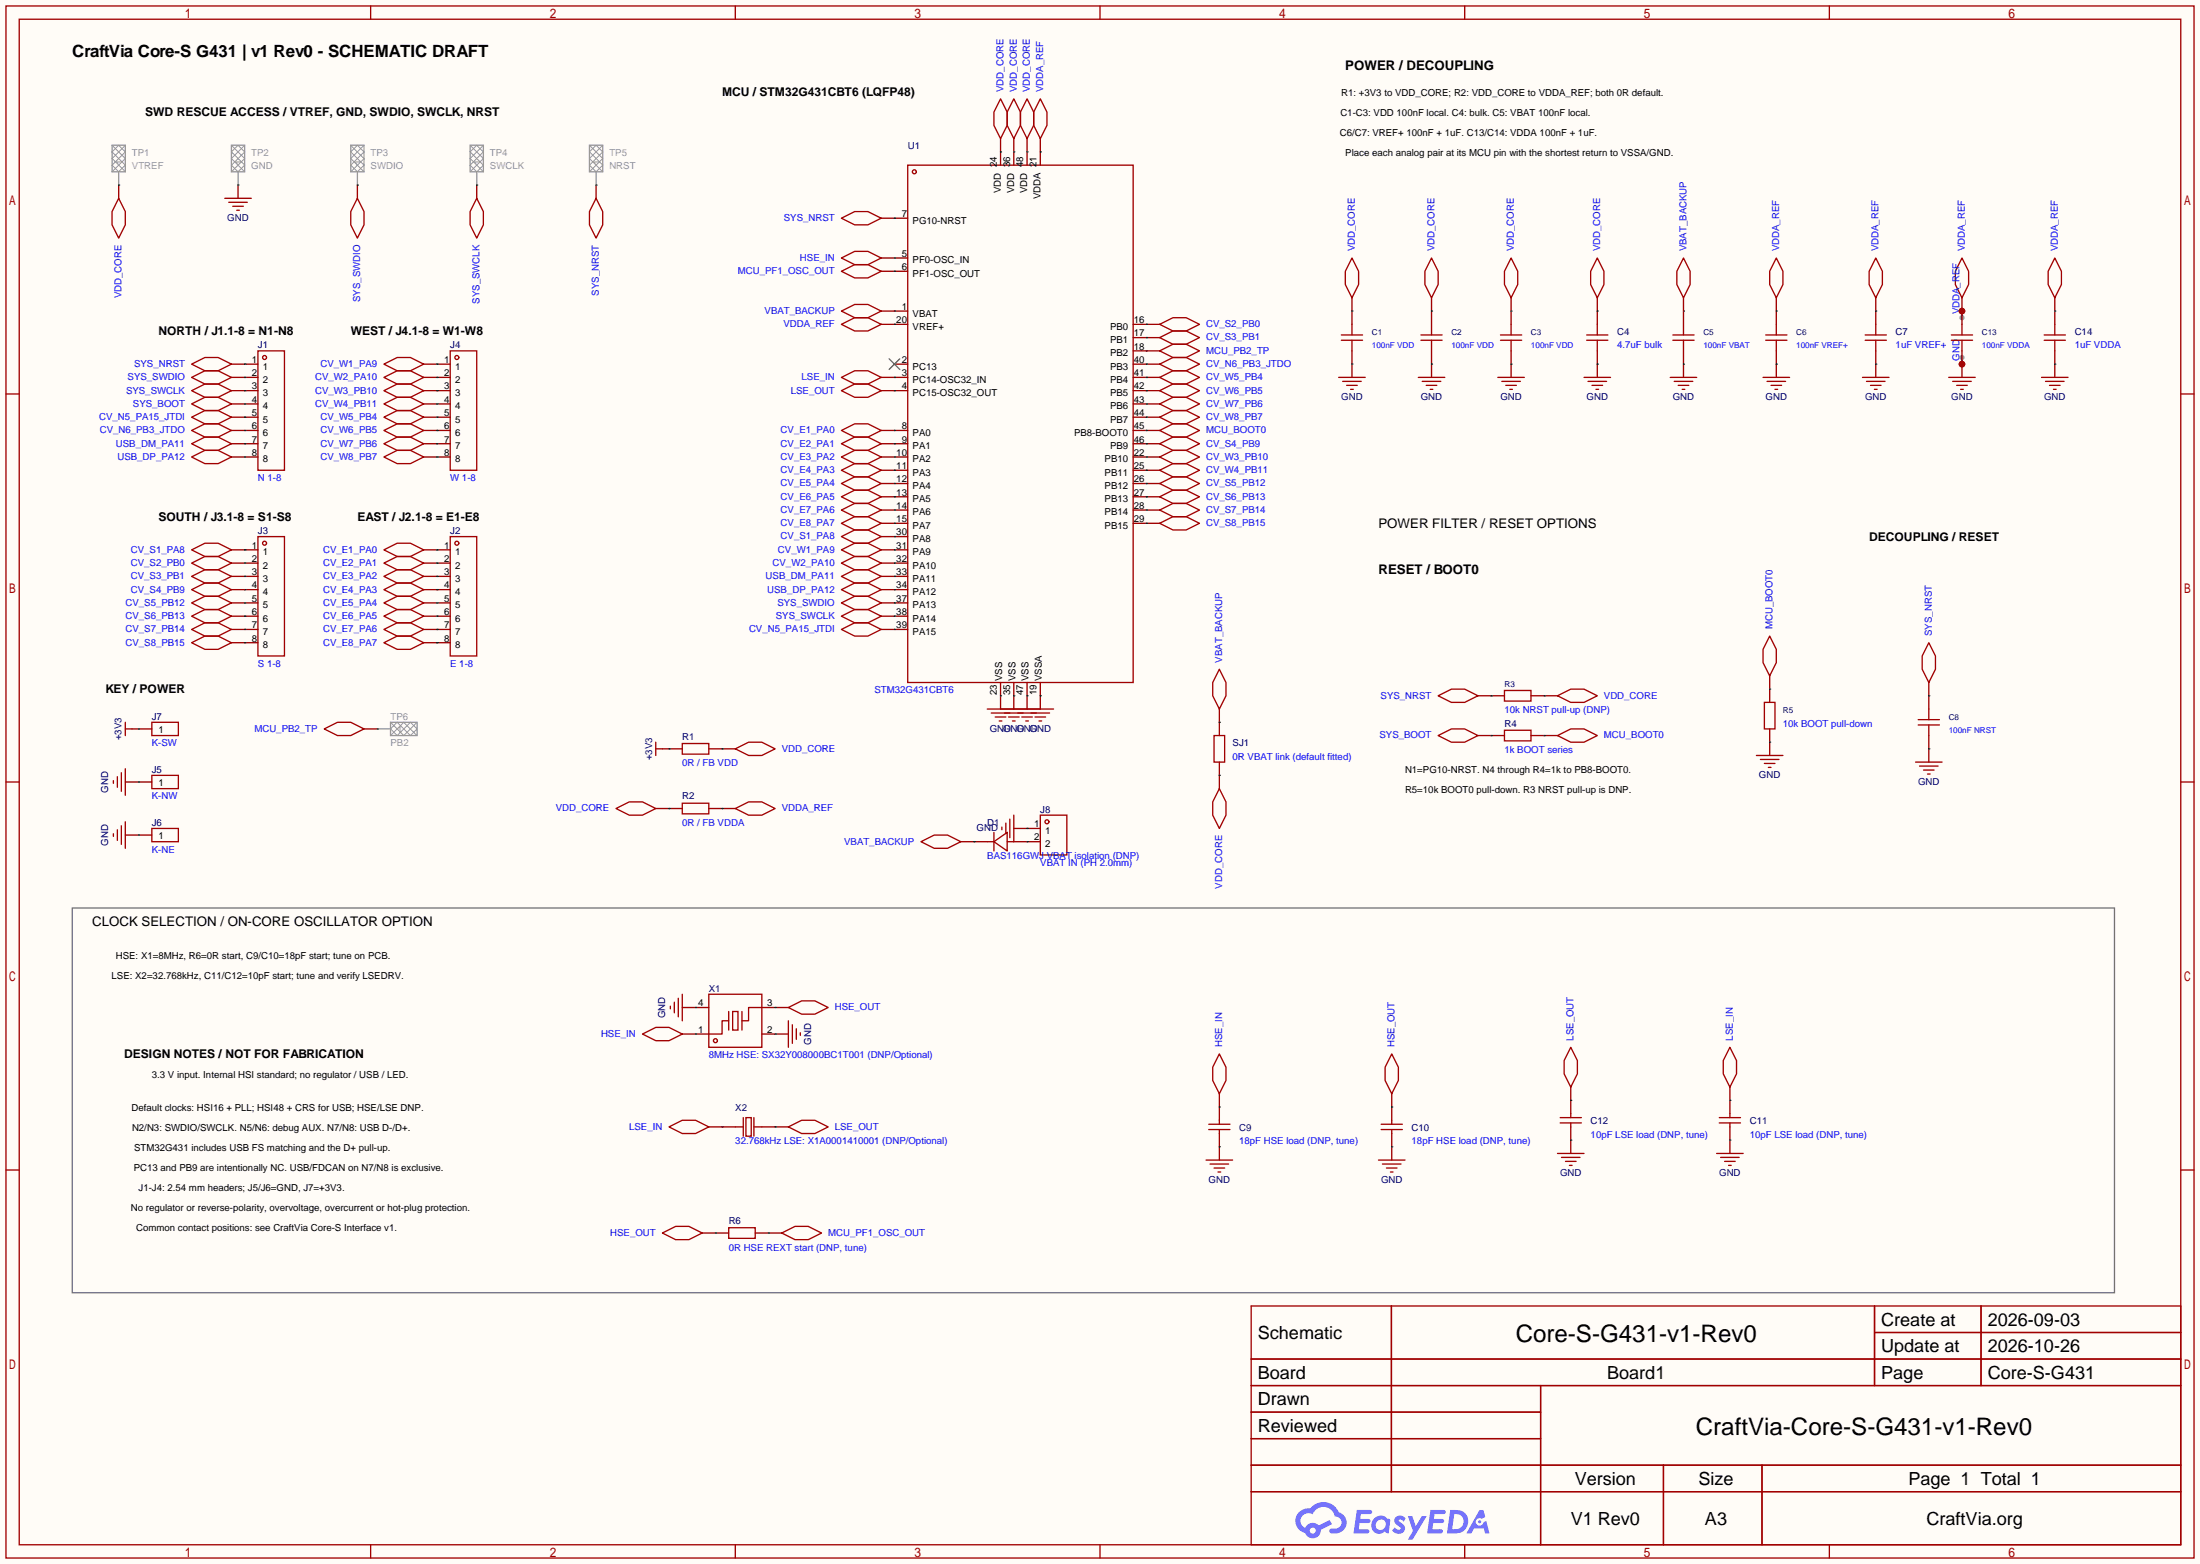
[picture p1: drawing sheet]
<svg xmlns="http://www.w3.org/2000/svg" width="421mm" height="299mm" viewBox="0 0 421 299" stroke-linecap="round" stroke-linejoin="round" font-family="sans-serif">
<path d="M0 0h421.4v299.5h-421.4z" fill="#fffcf7"/>
<g fill="none" stroke="#a10000" stroke-width=".25">
<path d="M1.1 1.1h419.1v297.2h-419.1zM3.7 3.7h414v292.1h-414zM71 1.1v2.6M140.8 1.1v2.6M210.7 1.1v2.6M280.5 1.1v2.6M350.4 1.1v2.6M1.1 75.4h2.6M417.7 75.4h2.5M1.1 149.7h2.6M417.7 149.7h2.5M1.1 224h2.6"/>
<path d="M417.7 224h2.5M239.6 250.1h178.1v45.7h-178.1zM266.5 250.1v35.5M359 250.1v15.2M359 255.1h58.7M379.4 250.1v15.2M239.6 260.2h178.1M239.6 265.3h178.1M239.6 270.4h55.5M239.6 275.5h55.5M295.1 265.3v30.5M71 295.8v2.5"/>
<path d="M140.8 295.8v2.5M210.7 295.8v2.5M239.6 280.5h178.1M239.6 285.6h178.1M280.5 295.8v2.5M318.6 280.5v15.3M337.5 280.5v15.3M350.4 295.8v2.5"/>
</g>
<g fill="#5487ff">
<path d="M267.4 290.5a1.3 1.3 0 0 1 1.8 .2l-.4 .7a.54 .54 0 0 0-.9-.3l.1 .2a1.58 1.58 0 0 1 1.1 1.6 1.43 1.43 0 0 1-2.5 .2l.6-.6a.64 .64 0 0 0 .5 .4 .64 .64 0 0 0 .6-.2l-.2-.3a1.35 1.35 0 0 1-.9-1.8z"/>
<path d="M269.7 290.3h.8l.7 1.9 1.2-1.9h.9l-2.7 4.5h-.9l.9-1.7z"/>
<path d="M259.9 289.1h1.6a1.31 1.31 0 0 1 1.3 .2 .4 .4 0 0 1-.4 .6h-1.7l-.2 .9h1.7a.4 .4 0 0 1 .3 .5 .4 .4 0 0 1-.4 .3h-1.7l-.2 1.2h.9a1.23 1.23 0 0 1 1.1 .2 .39 .39 0 0 1-.3 .6h-2.7z"/>
<path d="M274 289.1h1.6a1.32 1.32 0 0 1 1.3 .2 .39 .39 0 0 1-.4 .6h-1.7l-.2 .9h1.7a.4 .4 0 0 1 .3 .5 .4 .4 0 0 1-.4 .3h-1.7l-.2 1.2h.9a1.23 1.23 0 0 1 1.1 .2 .39 .39 0 0 1-.3 .6h-2.6z"/>
<path d="M283.4 289.1h.7l.4 1.4-.7 .3a.75 .75 0 0 0-1.1 .3 .75 .75 0 0 0 .5 1.1 .75 .75 0 0 0 1-.7l.5-.3 .6 2.4h-.9l-.2-1h-1.9l-.5 1h-.9z"/>
<path d="M277.8 289.1l-.7 4.5h1.5a2.27 2.27 0 0 0 2.6-2.3 2.27 2.27 0 0 0-2.7-2.2zM278.6 289.9a1.5 1.5 0 0 1 1.8 1.5 1.5 1.5 0 0 1-2 1.4h-.3z"/>
<path d="M263.2 290.7a1.6 1.6 0 0 0-.4 2.2 1.6 1.6 0 0 0 2.2 .5l.2-.2 .8 .4 .3-2.5-.2-.3h-.4a1.58 1.58 0 0 0-2.5-.1zM263.8 291.3a.99 .99 0 0 1 1.6 .3 .99 .99 0 0 1-.9 1.3 .94 .94 0 0 1-1-.5 .94 .94 0 0 1 .3-1.1z"/>
<path d="M248.8 289.5a2.37 2.37 0 0 0 1.2 4 1.54 1.54 0 0 0 1.7 1 1.54 1.54 0 0 0 1.3-1.6l2.1-1.1-.4-.8-2.1 1.1a1.57 1.57 0 0 0-2.6 .5 1.5 1.5 0 0 1-.7-2.1 1.5 1.5 0 0 1 2.1-.5 2.23 2.23 0 0 1 2.3-1.5 2.23 2.23 0 0 1 2 1.9 1.16 1.16 0 0 1 1.3 1 1.16 1.16 0 0 1-1.1 1.3h-.7a.47 .47 0 0 0-.6 .4 .47 .47 0 0 0 .4 .5 2.19 2.19 0 0 0 2.5-.8 2.19 2.19 0 0 0 0-2.5l-1.1-.8a3.2 3.2 0 0 0-5.4-.7l-1.2 .1zM250.9 293.1a.58 .58 0 0 1 1.1 0 .58 .58 0 0 1-1.1 0z"/>
<circle cx="283.4" cy="291.4" r=".28"/>
</g>
<g fill="none" stroke="#a10000" stroke-width=".25">
<path d="M191.6 18.9l1.3 2.6v2.5l-1.3 2.5-1.2-2.5v-2.5zM194.2 18.9l1.3 2.6v2.5l-1.3 2.5-1.3-2.5v-2.5zM196.7 18.9l1.3 2.6v2.5l-1.3 2.5-1.2-2.5v-2.5zM199.3 18.9l1.2 2.6v2.5l-1.2 2.5-1.3-2.5v-2.5zM22.7 38l1.3 2.5v2.6l-1.3 2.5-1.2-2.5v-2.6zM43.1 38h5M43.8 38.7h3.6M44.6 39.5h2M68.5 38l1.2 2.5v2.6l-1.2 2.5-1.3-2.5v-2.6zM91.3 38l1.3 2.5v2.6l-1.3 2.5-1.3-2.5v-2.6zM114.2 38l1.2 2.5v2.6l-1.2 2.5-1.3-2.5v-2.6zM173.9 31.6h43.1v99.1h-43.1z"/>
<path d="M45.3 40.3h.5M161.2 41.8l2.5-1.3h2.5l2.6 1.3-2.6 1.3h-2.5zM161.2 49.4l2.5-1.3h2.5l2.6 1.3-2.6 1.3h-2.5zM161.2 51.9l2.5-1.2h2.5l2.6 1.2-2.6 1.3h-2.5zM161.2 59.6l2.5-1.3h2.5l2.6 1.3-2.6 1.2h-2.5zM259 49.4l1.2 2.5v2.6l-1.2 2.5-1.3-2.5v-2.6zM274.2 49.4l1.3 2.5v2.6l-1.3 2.5-1.3-2.5v-2.6zM289.4 49.4l1.3 2.5v2.6l-1.3 2.5-1.2-2.5v-2.6zM305.9 49.4l1.3 2.5v2.6l-1.3 2.5-1.2-2.5v-2.6zM322.5 49.4l1.2 2.5v2.6l-1.2 2.5-1.3-2.5v-2.6zM340.2 49.4l1.3 2.5v2.6l-1.3 2.5-1.2-2.5v-2.6zM359.3 49.4l1.3 2.5v2.6l-1.3 2.5-1.3-2.5v-2.6z"/>
<path d="M375.8 49.4l1.3 2.5v2.6l-1.3 2.5-1.3-2.5v-2.6zM393.6 49.4l1.2 2.5v2.6l-1.2 2.5-1.3-2.5v-2.6zM36.7 69.7l2.5-1.2h2.6l2.5 1.2-2.5 1.3h-2.6zM36.7 72.3l2.5-1.3h2.6l2.5 1.3-2.5 1.2h-2.6zM36.7 74.8l2.5-1.3h2.6l2.5 1.3-2.5 1.3h-2.6zM36.7 77.3l2.5-1.2h2.6l2.5 1.2-2.5 1.3h-2.6zM36.7 79.9l2.5-1.3h2.6l2.5 1.3-2.5 1.3h-2.6zM49.4 67.2h5.1v22.8h-5.1zM73.5 69.7l2.6-1.2h2.5l2.6 1.2-2.6 1.3h-2.5zM73.5 72.3l2.6-1.3h2.5l2.6 1.3-2.6 1.2h-2.5zM73.5 74.8l2.6-1.3h2.5l2.6 1.3-2.6 1.3h-2.5zM73.5 77.3l2.6-1.2h2.5l2.6 1.2-2.6 1.3h-2.5z"/>
<path d="M73.5 79.9l2.6-1.3h2.5l2.6 1.3-2.6 1.3h-2.5zM86.2 67.2h5.1v22.8h-5.1zM161.2 72.3l2.5-1.3h2.5l2.6 1.3-2.6 1.2h-2.5zM161.2 62.1l2.5-1.3h2.5l2.6 1.3-2.6 1.3h-2.5zM161.2 74.8l2.5-1.3h2.5l2.6 1.3-2.6 1.3h-2.5zM222.1 64.6l2.6-1.2h2.5l2.5 1.2-2.5 1.3h-2.5zM222.1 62.1l2.6-1.3h2.5l2.5 1.3-2.5 1.3h-2.5zM222.1 69.7l2.6-1.2h2.5l2.5 1.2-2.5 1.3h-2.5zM222.1 79.9l2.6-1.3h2.5l2.5 1.3-2.5 1.3h-2.5zM222.1 77.3l2.6-1.2h2.5l2.5 1.2-2.5 1.3h-2.5zM222.1 74.8l2.6-1.3h2.5l2.5 1.3-2.5 1.3h-2.5zM222.1 72.3l2.6-1.3h2.5l2.5 1.3-2.5 1.2h-2.5z"/>
<path d="M222.1 67.2l2.6-1.3h2.5l2.5 1.3-2.5 1.3h-2.5zM256.4 72.3h5.1M256.9 65.2h4.1M256.9 64.1h4.1M257.2 73h3.5M257.9 73.8h2.1M258.7 74.5h.5M259 62.1v2M259 65.2v2M271.7 72.3h5M272.2 65.2h4M272.2 64.1h4"/>
<path d="M272.4 73h3.6M273.2 73.8h2M273.9 74.5h.5M274.2 62.1v2M274.2 65.2v2M286.9 72.3h5.1M287.4 65.2h4.1M287.4 64.1h4.1M287.7 73h3.5M288.4 73.8h2M289.2 74.5h.5M289.4 62.1v2"/>
<path d="M289.4 65.2v2M303.4 72.3h5.1M303.9 65.2h4.1M303.9 64.1h4.1M304.2 73h3.5M304.9 73.8h2.1M305.7 74.5h.5M305.9 62.1v2M305.9 65.2v2M319.9 72.3h5.1M320.4 65.2h4.1M320.4 64.1h4.1"/>
<path d="M320.7 73h3.5M321.4 73.8h2.1M322.2 74.5h.5M322.5 62.1v2M322.5 65.2v2M337.7 72.3h5.1M338.2 65.2h4.1M338.2 64.1h4.1M338.5 73h3.5M339.2 73.8h2M340 74.5h.5M340.2 62.1v2"/>
<path d="M340.2 65.2v2M356.7 72.3h5.1M357.3 65.2h4M357.3 64.1h4M357.5 73h3.6M358.3 73.8h2M359 74.5h.5M359.3 62.1v2M359.3 65.2v2M373.3 72.3h5M374 73h3.6M374.8 73.8h2"/>
<path d="M375.5 74.5h.5M391 72.3h5.1M391.5 65.2h4.1M391.5 64.1h4.1M391.8 73h3.6M392.6 73.8h2M393.3 74.5h.5M393.6 62.1v2M393.6 65.2v2M36.7 82.4l2.5-1.2h2.6l2.5 1.2-2.5 1.3h-2.6zM36.7 85l2.5-1.3h2.6l2.5 1.3-2.5 1.2h-2.6zM36.7 87.5l2.5-1.3h2.6l2.5 1.3-2.5 1.3h-2.6z"/>
<path d="M73.5 82.4l2.6-1.2h2.5l2.6 1.2-2.6 1.3h-2.5zM73.5 85l2.6-1.3h2.5l2.6 1.3-2.6 1.2h-2.5zM73.5 87.5l2.6-1.3h2.5l2.6 1.3-2.6 1.3h-2.5zM161.2 82.4l2.5-1.2h2.5l2.6 1.2-2.6 1.3h-2.5zM161.2 85l2.5-1.3h2.5l2.6 1.3-2.6 1.2h-2.5zM161.2 87.5l2.5-1.3h2.5l2.6 1.3-2.6 1.3h-2.5zM161.2 90l2.5-1.2h2.5l2.6 1.2-2.6 1.3h-2.5zM161.2 92.6l2.5-1.3h2.5l2.6 1.3-2.6 1.3h-2.5zM161.2 95.1l2.5-1.2h2.5l2.6 1.2-2.6 1.3h-2.5zM161.2 97.7l2.5-1.3h2.5l2.6 1.3-2.6 1.2h-2.5zM222.1 97.7l2.6-1.3h2.5l2.5 1.3-2.5 1.2h-2.5zM222.1 95.1l2.6-1.2h2.5l2.5 1.2-2.5 1.3h-2.5z"/>
<path d="M222.1 92.6l2.6-1.3h2.5l2.5 1.3-2.5 1.3h-2.5zM222.1 90l2.6-1.2h2.5l2.5 1.2-2.5 1.3h-2.5zM222.1 87.5l2.6-1.3h2.5l2.5 1.3-2.5 1.3h-2.5zM222.1 82.4l2.6-1.2h2.5l2.5 1.2-2.5 1.3h-2.5zM222.1 85l2.6-1.3h2.5l2.5 1.3-2.5 1.2h-2.5zM36.7 105.3l2.5-1.3h2.6l2.5 1.3-2.5 1.3h-2.6zM36.7 107.8l2.5-1.2h2.6l2.5 1.2-2.5 1.3h-2.6zM36.7 110.4l2.5-1.3h2.6l2.5 1.3-2.5 1.2h-2.6zM36.7 115.4l2.5-1.2h2.6l2.5 1.2-2.5 1.3h-2.6zM36.7 118l2.5-1.3h2.6l2.5 1.3-2.5 1.3h-2.6zM36.7 112.9l2.5-1.3h2.6l2.5 1.3-2.5 1.3h-2.6zM49.4 102.7h5.1v22.9h-5.1z"/>
<path d="M73.5 105.3l2.6-1.3h2.5l2.6 1.3-2.6 1.3h-2.5zM73.5 107.8l2.6-1.2h2.5l2.6 1.2-2.6 1.3h-2.5zM73.5 110.4l2.6-1.3h2.5l2.6 1.3-2.6 1.2h-2.5zM73.5 112.9l2.6-1.3h2.5l2.6 1.3-2.6 1.3h-2.5zM73.5 115.4l2.6-1.2h2.5l2.6 1.2-2.6 1.3h-2.5zM73.5 118l2.6-1.3h2.5l2.6 1.3-2.6 1.3h-2.5zM86.2 102.7h5.1v22.9h-5.1zM161.2 100.2l2.5-1.3h2.5l2.6 1.3-2.6 1.3h-2.5zM161.2 102.7l2.5-1.2h2.5l2.6 1.2-2.6 1.3h-2.5zM161.2 105.3l2.5-1.3h2.5l2.6 1.3-2.6 1.3h-2.5zM161.2 107.8l2.5-1.2h2.5l2.6 1.2-2.6 1.3h-2.5zM161.2 110.4l2.5-1.3h2.5l2.6 1.3-2.6 1.2h-2.5z"/>
<path d="M161.2 112.9l2.5-1.3h2.5l2.6 1.3-2.6 1.3h-2.5zM161.2 115.4l2.5-1.2h2.5l2.6 1.2-2.6 1.3h-2.5zM161.2 118l2.5-1.3h2.5l2.6 1.3-2.6 1.3h-2.5zM222.1 100.2l2.6-1.3h2.5l2.5 1.3-2.5 1.3h-2.5zM24 138.3v2.5M24 139.6h1.3M29.1 138.3h5.1v2.5h-5.1zM36.7 120.5l2.5-1.2h2.6l2.5 1.2-2.5 1.3h-2.6zM36.7 123.1l2.5-1.3h2.6l2.5 1.3-2.5 1.2h-2.6zM62.1 139.6l2.5-1.3h2.6l2.5 1.3-2.5 1.2h-2.6zM73.5 120.5l2.6-1.2h2.5l2.6 1.2-2.6 1.3h-2.5zM73.5 123.1l2.6-1.3h2.5l2.6 1.3-2.6 1.2h-2.5z"/>
<path d="M161.2 120.5l2.5-1.2h2.5l2.6 1.2-2.6 1.3h-2.5zM189.1 135.8h12.7M189.9 136.5h11.1M190.6 137.3h2.1M191.4 138h.5M193.2 137.3h2M193.9 138h.5M195.7 137.3h2M196.5 138h.5M198.2 137.3h2.1M199 138h.5M233.6 128.1l1.2 2.6v2.5l-1.2 2.6-1.3-2.6v-2.5z"/>
<path d="M275.5 133.2l2.5-1.2h2.5l2.6 1.2-2.6 1.3h-2.5zM288.2 132.2h5v2h-5zM288.2 139.8h5v2.1h-5zM298.3 133.2l2.6-1.2h2.5l2.5 1.2-2.5 1.3h-2.5zM337.9 134.5h2.1v5.1h-2.1zM339 121.8l1.2 2.5v2.6l-1.2 2.5-1.3-2.5v-2.6zM367.4 138.8h4.1M367.4 137.8h4.1M369.4 123.1l1.3 2.5v2.5l-1.3 2.6-1.2-2.6v-2.5zM369.4 135.8v2M369.4 138.8v2M21.7 149.5v.5"/>
<path d="M21.7 159.6v.5M22.5 148.7v2M22.5 158.9v2M23.2 148v3.5M23.2 158.1v3.6M24 147.2v5.1M24 157.4v5M29.1 148.5h5.1v2.5h-5.1zM29.1 158.6h5.1v2.6h-5.1zM118 154.8l2.5-1.3h2.6l2.5 1.3-2.5 1.3h-2.6zM125.6 142.1v2.6M125.6 143.4h1.3"/>
<path d="M130.7 142.4h5.1v2h-5.1zM130.7 153.8h5.1v2h-5.1zM140.8 143.4l2.6-1.3h2.5l2.6 1.3-2.6 1.3h-2.5zM140.8 154.8l2.6-1.3h2.5l2.6 1.3-2.6 1.3h-2.5zM190.4 159.4v3.5M191.9 158.4v.5M192.7 157.6v2M193.4 156.8v3.6M194.2 156.1v5.1h-1.3M199.3 156.1h5v7.6h-5zM232.5 140.8h2.1v5.1h-2.1zM233.6 151l1.2 2.5v2.6l-1.2 2.5-1.3-2.5v-2.6z"/>
<path d="M275.5 140.8l2.5-1.2h2.5l2.6 1.2-2.6 1.3h-2.5zM298.3 140.8l2.6-1.2h2.5l2.5 1.2-2.5 1.3h-2.5zM336.4 144.7h5.1M337.2 145.4h3.5M337.9 146.2h2.1M338.7 146.9h.5M366.9 145.9h5.1M367.7 146.7h3.5M368.4 147.4h2.1M369.2 148.2h.5M189.1 161.2h1.3M190.4 161.2l2.5-1.8v3.5z"/>
<path d="M123.1 198l2.5-1.3h2.5l2.6 1.3-2.6 1.3h-2.5zM128.4 192.7v.5M129.2 191.9v2M129.9 191.1v3.6M130.7 190.4v5.1M135.8 190.4h10.1v10.1h-10.1zM139.6 195.5h-1.3v2.5h-2.5M139.6 193.7v3.5M140.3 193.7h1.1v3.5h-1.1zM142.1 193.7v3.5M145.9 192.9h-2.5v2.6h-1.3M151 192.9l2.5-1.3h2.6l2.5 1.3-2.5 1.3h-2.6z"/>
<path d="M151 195.5v5M151.8 196.2v3.6M152.5 197v2M153.3 197.7v.5M128.1 215.8l2.6-1.3h2.5l2.6 1.3-2.6 1.2h-2.5zM140.8 215.8h1.6M142.4 214v3.6M142.9 214h1v3.6h-1zM144.4 215.8h1.5M144.4 214v3.6M151 215.8l2.5-1.3h2.6l2.5 1.3-2.5 1.2h-2.6zM231.5 215.3h4.1"/>
<path d="M231.5 216.3h4.1M233.6 201.8l1.2 2.5v2.6l-1.2 2.5-1.3-2.5v-2.6zM233.6 214.5v.8M233.6 216.3v.7M264.5 215.3h4.1M264.5 216.3h4.1M266.6 201.8l1.2 2.5v2.6l-1.2 2.5-1.3-2.5v-2.6zM266.6 214.5v.8M266.6 216.3v.7M298.8 214h4.1M298.8 215h4.1M300.9 200.5l1.2 2.6v2.5l-1.2 2.6-1.3-2.6v-2.5z"/>
<path d="M300.9 213.2v.8M300.9 215v.8M329.3 214h4.1M329.3 215h4.1M331.3 200.5l1.3 2.6v2.5l-1.3 2.6-1.2-2.6v-2.5zM331.3 213.2v.8M331.3 215v.8M126.9 236.1l2.5-1.3h2.6l2.5 1.3-2.5 1.3h-2.6zM139.6 235.1h5.1v2h-5.1zM149.7 236.1l2.6-1.3h2.5l2.6 1.3-2.6 1.3h-2.5zM231 222.1h5.1M231.8 222.9h3.5"/>
<path d="M232.5 223.6h2.1M233.3 224.4h.5M264 222.1h5.1M264.8 222.9h3.6M265.6 223.6h2M266.3 224.4h.5M298.3 220.9h5.1M299.1 221.6h3.5M299.8 222.4h2.1M300.6 223.1h.5M328.8 220.9h5.1M329.6 221.6h3.5"/>
<path d="M330.3 222.4h2.1M331.1 223.1h.5"/>
<circle cx="175.1" cy="32.9" r=".38"/>
<circle cx="50.7" cy="68.5" r=".38"/>
<circle cx="87.5" cy="68.5" r=".38"/>
<circle cx="50.7" cy="104" r=".38"/>
<circle cx="87.5" cy="104" r=".38"/>
<circle cx="200.5" cy="157.4" r=".38"/>
<circle cx="137" cy="199.3" r=".38"/>
</g>
<g fill="none" stroke="#870000" stroke-width=".25">
<path d="M22.7 35.4v2.6M45.6 35.4v2.6M68.5 35.4v2.6M91.3 35.4v2.6M114.2 35.4v2.6M191.6 26.5v5.1M194.2 26.5v5.1M196.7 26.5v5.1M199.3 26.5v5.1M168.8 41.8h5.1M168.8 49.4h5.1M168.8 51.9h5.1"/>
<path d="M168.8 59.6h5.1M259 57v5.1M274.2 57v5.1M289.4 57v5.1M305.9 57v5.1M322.5 57v5.1M340.2 57v5.1M359.3 57v5.1M375.8 57v2.6M393.6 57v5.1M44.3 69.7h5.1M44.3 72.3h5.1"/>
<path d="M44.3 74.8h5.1M44.3 77.3h5.1M44.3 79.9h5.1M81.2 69.7h5M81.2 72.3h5M81.2 74.8h5M81.2 77.3h5M81.2 79.9h5M168.8 72.3h5.1M168.8 74.8h5.1M168.8 62.1h5.1M171.3 69.7h2.6"/>
<path d="M217 69.7h5.1M217 72.3h5.1M217 74.8h5.1M217 77.3h5.1M217 79.9h5.1M217 62.1h5.1M217 67.2h5.1M217 64.6h5.1M259 67.2v5.1M274.2 67.2v5.1M289.4 67.2v5.1M305.9 67.2v5.1"/>
<path d="M322.5 67.2v5.1M340.2 67.2v5.1M359.3 67.2v5.1M375.8 69.7v2.6M393.6 67.2v5.1M44.3 82.4h5.1M44.3 85h5.1M44.3 87.5h5.1M81.2 82.4h5M81.2 85h5M81.2 87.5h5M168.8 82.4h5.1"/>
<path d="M168.8 85h5.1M168.8 87.5h5.1M168.8 90h5.1M168.8 92.6h5.1M168.8 95.1h5.1M168.8 97.7h5.1M217 82.4h5.1M217 85h5.1M217 87.5h5.1M217 90h5.1M217 92.6h5.1M217 95.1h5.1"/>
<path d="M217 97.7h5.1M44.3 105.3h5.1M44.3 107.8h5.1M44.3 110.4h5.1M44.3 112.9h5.1M44.3 115.4h5.1M44.3 118h5.1M81.2 105.3h5M81.2 107.8h5M81.2 110.4h5M81.2 112.9h5M81.2 115.4h5"/>
<path d="M81.2 118h5M168.8 105.3h5.1M168.8 107.8h5.1M168.8 110.4h5.1M168.8 112.9h5.1M168.8 115.4h5.1M168.8 118h5.1M168.8 100.2h5.1M168.8 102.7h5.1M217 100.2h5.1M25.3 139.6h3.8M44.3 120.5h5.1"/>
<path d="M44.3 123.1h5.1M69.7 139.6h2.6M81.2 120.5h5M81.2 123.1h5M168.8 120.5h5.1M191.6 130.7v5.1M194.2 130.7v5.1M196.7 130.7v5.1M199.3 130.7v5.1M233.6 135.8v5M283.1 133.2h5.1M293.2 133.2h5.1"/>
<path d="M339 129.4v5.1M339 139.6v5.1M369.4 130.7v5.1M24 149.7h5.1M24 159.9h5.1M125.6 154.8h5.1M126.9 143.4h3.8M135.8 143.4h5M135.8 154.8h5M194.2 158.6h5.1M233.6 145.9v5.1M283.1 140.8h5.1"/>
<path d="M293.2 140.8h5.1M369.4 140.8v5.1M186.6 161.2h2.5M194.2 161.2h5.1M130.7 198h5.1M130.7 192.9h5.1M145.9 198h5.1M145.9 192.9h5.1M135.8 215.8h5M145.9 215.8h5.1M233.6 209.4v5.1M233.6 217v5.1"/>
<path d="M266.6 209.4v5.1M266.6 217v5.1M300.9 208.2v5M300.9 215.8v5.1M331.3 208.2v5M331.3 215.8v5.1M134.5 236.1h5.1M144.7 236.1h5"/>
</g>
<g fill="none" stroke="#999" stroke-width=".19">
<path d="M21.5 29.1l2.5 2.5-1.3 1.3-1.2-1.3 2.5-2.5-1.3-1.3zM21.5 27.8l2.5 2.6-2.5 2.5M24 27.8l-2.5 2.6 2.5 2.5M44.3 29.1l1.3-1.3 1.3 1.3-2.6 2.5 1.3 1.3 1.3-1.3zM44.3 27.8l2.6 2.6-2.6 2.5M46.9 27.8l-2.6 2.6 2.6 2.5M67.2 29.1l2.5 2.5-1.2 1.3-1.3-1.3 2.5-2.5-1.2-1.3zM67.2 27.8l2.5 2.6-2.5 2.5M69.7 27.8l-2.5 2.6 2.5 2.5M90 29.1l2.6 2.5-1.3 1.3-1.3-1.3 2.6-2.5-1.3-1.3zM90 27.8l2.6 2.6-2.6 2.5M92.6 27.8l-2.6 2.6 2.6 2.5"/>
<path d="M112.9 29.1l2.5 2.5-1.2 1.3-1.3-1.3 2.5-2.5-1.2-1.3zM112.9 27.8l2.5 2.6-2.5 2.5M115.4 27.8l-2.5 2.6 2.5 2.5M74.8 138.3l2.5 2.5 2.6-2.5M76.1 138.3l2.5 2.5 1.3-1.2-1.3-1.3-2.5 2.5-1.3-1.2zM74.8 140.8l2.5-2.5 2.6 2.5"/>
</g>
<path d="M21.5 27.8h2.5v5.1h-2.5zM22.7 32.9v2.5M44.3 27.8h2.6v5.1h-2.6zM45.6 32.9v2.5M67.2 27.8h2.5v5.1h-2.5zM68.5 32.9v2.5M90 27.8h2.6v5.1h-2.6zM91.3 32.9v2.5M112.9 27.8h2.5v5.1h-2.5zM114.2 32.9v2.5M72.3 139.6h2.5M74.8 138.3h5.1v2.5h-5.1z" fill="none" stroke="#999" stroke-width=".25"/>
<path d="M13.8 173.9h391.2v73.6h-391.2z" fill="none" stroke="#787878" stroke-width=".25"/>
<path d="M170.3 68.7l2 2M172.3 68.7l-2 2" fill="none" stroke="#3c3" stroke-width=".25"/>
<g fill="none" stroke="#008700" stroke-width=".25">
<path d="M22.7 35.4h.1M45.6 35.4h.1M68.5 35.4h.1M91.3 35.4h.1M114.2 35.4h.1M191.6 29.1h.1M194.2 29.1h.1M196.7 29.1h.1M199.3 29.1h.1M171.3 41.8h.1M171.3 49.4h.1M171.3 51.9h.1"/>
<path d="M171.3 59.6h.1M259 59.6h.1M274.2 59.6h.1M289.4 59.6h.1M305.9 59.6h.1M322.5 59.6h.1M340.2 59.6h.1M359.3 59.6h.1M375.8 59.6v1.2M393.6 59.6h.1M46.9 69.7h.1M46.9 72.3h.1"/>
<path d="M46.9 74.8h.1M46.9 77.3h.1M46.9 79.9h.1M83.7 69.7h.1M83.7 72.3h.1M83.7 74.8h.1M83.7 77.3h.1M83.7 79.9h.1M171.3 62.1h.1M171.3 72.3h.1M171.3 74.8h.1M219.6 79.9h.1"/>
<path d="M219.6 77.3h.1M219.6 74.8h.1M219.6 72.3h.1M219.6 69.7h.1M219.6 67.2h.1M219.6 64.6h.1M219.6 62.1h.1M259 69.7h.1M274.2 69.7h.1M289.4 69.7h.1M305.9 69.7h.1M322.5 69.7h.1"/>
<path d="M340.2 69.7h.1M359.3 69.7h.1M393.6 69.7h.1M46.9 82.4h.1M46.9 85h.1M46.9 87.5h.1M83.7 82.4h.1M83.7 85h.1M83.7 87.5h.1M171.3 82.4h.1M171.3 85h.1M171.3 87.5h.1"/>
<path d="M171.3 90h.1M171.3 92.6h.1M171.3 95.1h.1M171.3 97.7h.1M219.6 82.4h.1M219.6 97.7h.1M219.6 95.1h.1M219.6 92.6h.1M219.6 90h.1M219.6 87.5h.1M219.6 85h.1M46.9 105.3h.1"/>
<path d="M46.9 107.8h.1M46.9 110.4h.1M46.9 112.9h.1M46.9 115.4h.1M46.9 118h.1M83.7 105.3h.1M83.7 107.8h.1M83.7 110.4h.1M83.7 112.9h.1M83.7 115.4h.1M83.7 118h.1M171.3 100.2h.1"/>
<path d="M171.3 102.7h.1M171.3 105.3h.1M171.3 107.8h.1M171.3 110.4h.1M171.3 112.9h.1M171.3 115.4h.1M171.3 118h.1M219.6 100.2h.1M26.5 139.6h.1M46.9 120.5h.1M46.9 123.1h.1M72.3 139.6h.1"/>
<path d="M83.7 120.5h.1M83.7 123.1h.1M171.3 120.5h.1M191.6 133.2h.1M194.2 133.2h.1M196.7 133.2h.1M199.3 133.2h.1M233.6 138.3h.1M285.6 133.2h.1M295.8 133.2h.1M339 132h.1M369.4 133.2h.1"/>
<path d="M26.5 149.7h.1M26.5 159.9h.1M128.1 143.4h.1M128.1 154.8h.1M138.3 143.4h.1M138.3 154.8h.1M196.7 158.6h.1M233.6 148.5h.1M285.6 140.8h.1M295.8 140.8h.1M339 142.1h.1M369.4 143.4h.1"/>
<path d="M196.7 161.2h.1M133.2 192.9h.1M133.2 198h.1M148.5 198h.1M148.5 192.9h.1M138.3 215.8h.1M148.5 215.8h.1M233.6 212h.1M233.6 219.6h.1M266.6 212h.1M266.6 219.6h.1M300.9 210.7h.1"/>
<path d="M300.9 218.3h.1M331.3 210.7h.1M331.3 218.3h.1M137 236.1h.1M147.2 236.1h.1"/>
</g>
<circle cx="375.8" cy="59.6" r=".63" fill="#c00"/>
<circle cx="375.8" cy="60.8" r=".51" fill="#999"/>
<path d="M375.8 68.5v1.2" fill="none" stroke="#008700" stroke-width=".25"/>
<circle cx="375.8" cy="69.7" r=".63" fill="#c00"/>
<circle cx="375.8" cy="68.5" r=".51" fill="#999"/>
<path d="M375.8 67.2v2.5M184 161.2h2.6" fill="none" stroke="#870000" stroke-width=".25"/>
<path d="M373.8 65.2h4M176.4 161.2l2.5-1.3h2.6l2.5 1.3-2.5 1.2h-2.6z" fill="none" stroke="#a10000" stroke-width=".25"/>
<path d="M186.6 161.2h.1" fill="none" stroke="#008700" stroke-width=".25"/>
<circle cx="375.8" cy="69.7" r=".63" fill="#c00"/>
<path d="M373.8 64.1h4M375.8 62.1v2" fill="none" stroke="#a10000" stroke-width=".25"/>
<path d="M375.8 59.6v2.5" fill="none" stroke="#870000" stroke-width=".25"/>
<circle cx="375.8" cy="59.6" r=".63" fill="#c00"/>
<path d="M375.8 65.2v2" fill="none" stroke="#a10000" stroke-width=".25"/>
<g font-size="4.6">
<text x="290.3" y="257">Core-S-G431-v1-Rev0</text>
<text x="324.8" y="274.8">CraftVia-Core-S-G431-v1-Rev0</text>
</g>
<g font-size="3.5">
<text x="240.9" y="256.4">Schematic</text>
<text x="360.3" y="253.9">Create at</text>
<text x="380.7" y="253.9">2026-09-03</text>
<text x="360.3" y="259">Update at</text>
<text x="380.7" y="259">2026-10-26</text>
<text x="240.9" y="264">Board</text>
<text x="240.9" y="269.1">Drawn</text>
<text x="307.8" y="264">Board1</text>
<text x="360.3" y="264">Page</text>
<text x="380.7" y="264">Core-S-G431</text>
<text x="240.9" y="274.2">Reviewed</text>
<text x="301.6" y="284.4">Version</text>
<text x="325.3" y="284.4">Size</text>
<text x="365.5" y="284.4">Page 1 Total 1</text>
<text x="300.8" y="292">V1 Rev0</text>
<text x="326.6" y="292">A3</text>
<text x="369" y="292">CraftVia.org</text>
</g>
<text font-size="3.2" x="13.8" y="10.8">CraftVia Core-S G431 | v1 Rev0 - SCHEMATIC DRAFT</text>
<g font-size="2.5">
<text x="257.7" y="13.4">POWER / DECOUPLING</text>
<text x="264" y="101">POWER FILTER / RESET OPTIONS</text>
<text x="264" y="109.9">RESET / BOOT0</text>
<text x="17.7" y="177.2">CLOCK SELECTION / ON-CORE OSCILLATOR OPTION</text>
</g>
<g font-size="2.3">
<text x="27.8" y="22.3">SWD RESCUE ACCESS / VTREF, GND, SWDIO, SWCLK, NRST</text>
<text x="138.3" y="18.5">MCU / STM32G431CBT6 (LQFP48)</text>
<text x="30.4" y="64.2">NORTH / J1.1-8 = N1-N8</text>
<text x="67.2" y="64.2">WEST / J4.1-8 = W1-W8</text>
<text x="30.4" y="99.7">SOUTH / J3.1-8 = S1-S8</text>
<text x="68.5" y="99.7">EAST / J2.1-8 = E1-E8</text>
<text x="358" y="103.6">DECOUPLING / RESET</text>
<text x="20.2" y="132.8">KEY / POWER</text>
<text x="23.8" y="202.6">DESIGN NOTES / NOT FOR FABRICATION</text>
</g>
<g font-size="1.8" fill="#00f">
<text x="192.2" y="17.7" transform="rotate(-90 192.2 17.7)">VDD_CORE</text>
<text x="194.7" y="17.7" transform="rotate(-90 194.7 17.7)">VDD_CORE</text>
<text x="197.3" y="17.7" transform="rotate(-90 197.3 17.7)">VDD_CORE</text>
<text x="199.8" y="17.7" transform="rotate(-90 199.8 17.7)">VDDA_REF</text>
<text x="150.1" y="42.3">SYS_NRST</text>
<text x="141.3" y="52.5">MCU_PF1_OSC_OUT</text>
<text x="153.2" y="50">HSE_IN</text>
<text x="259.5" y="48.1" transform="rotate(-90 259.5 48.1)">VDD_CORE</text>
<text x="274.7" y="48.1" transform="rotate(-90 274.7 48.1)">VDD_CORE</text>
<text x="290" y="48.1" transform="rotate(-90 290 48.1)">VDD_CORE</text>
<text x="306.5" y="48.1" transform="rotate(-90 306.5 48.1)">VDD_CORE</text>
<text x="323" y="48.1" transform="rotate(-90 323 48.1)">VBAT_BACKUP</text>
<text x="340.8" y="48.1" transform="rotate(-90 340.8 48.1)">VDDA_REF</text>
<text x="359.8" y="48.1" transform="rotate(-90 359.8 48.1)">VDDA_REF</text>
<text x="376.3" y="48.1" transform="rotate(-90 376.3 48.1)">VDDA_REF</text>
<text x="394.1" y="48.1" transform="rotate(-90 394.1 48.1)">VDDA_REF</text>
<text x="23.3" y="57.1" transform="rotate(-90 23.3 57.1)">VDD_CORE</text>
<text x="69" y="57.8" transform="rotate(-90 69 57.8)">SYS_SWDIO</text>
<text x="91.9" y="58.2" transform="rotate(-90 91.9 58.2)">SYS_SWCLK</text>
<text x="114.7" y="56.6" transform="rotate(-90 114.7 56.6)">SYS_NRST</text>
<text x="146.4" y="60.1">VBAT_BACKUP</text>
<text x="150" y="62.7">VDDA_REF</text>
<text x="231" y="65.2">CV_S3_PB1</text>
<text x="231" y="62.7">CV_S2_PB0</text>
<text x="375.3" y="60.2" transform="rotate(-90 375.3 60.2)">VDDA_REF</text>
<text x="25.7" y="70.3">SYS_NRST</text>
<text x="61.4" y="70.3">CV_W1_PA9</text>
<text x="231" y="70.3">CV_N6_PB3_JTDO</text>
<text x="231" y="67.7">MCU_PB2_TP</text>
<text x="309.8" y="66.7">4.7uF bulk</text>
<text x="363.1" y="66.7">1uF VREF+</text>
<text x="375.3" y="69.1" transform="rotate(-90 375.3 69.1)">GND</text>
<text x="397.4" y="66.7">1uF VDDA</text>
<text x="24.1" y="75.4">SYS_SWCLK</text>
<text x="24.4" y="72.8">SYS_SWDIO</text>
<text x="25.5" y="77.9">SYS_BOOT</text>
<text x="60.4" y="72.8">CV_W2_PA10</text>
<text x="60.4" y="75.4">CV_W3_PB10</text>
<text x="60.4" y="77.9">CV_W4_PB11</text>
<text x="151.5" y="75.4">LSE_OUT</text>
<text x="153.5" y="72.8">LSE_IN</text>
<text x="231" y="77.9">CV_W7_PB6</text>
<text x="231" y="75.4">CV_W6_PB5</text>
<text x="231" y="72.8">CV_W5_PB4</text>
<text x="19" y="80.4">CV_N5_PA15_JTDI</text>
<text x="19.1" y="83">CV_N6_PB3_JTDO</text>
<text x="61.4" y="80.4">CV_W5_PB4</text>
<text x="61.4" y="83">CV_W6_PB5</text>
<text x="149.5" y="83">CV_E1_PA0</text>
<text x="231" y="83">MCU_BOOT0</text>
<text x="231" y="80.4">CV_W8_PB7</text>
<text x="22.2" y="85.5">USB_DM_PA11</text>
<text x="22.5" y="88.1">USB_DP_PA12</text>
<text x="61.4" y="85.5">CV_W7_PB6</text>
<text x="61.4" y="88.1">CV_W8_PB7</text>
<text x="149.5" y="85.5">CV_E2_PA1</text>
<text x="149.5" y="88.1">CV_E3_PA2</text>
<text x="231" y="88.1">CV_W3_PB10</text>
<text x="231" y="85.5">CV_S4_PB9</text>
<text x="49.4" y="92.1">N 1-8</text>
<text x="86.2" y="92.1">W 1-8</text>
<text x="149.5" y="90.6">CV_E4_PA3</text>
<text x="149.5" y="93.1">CV_E5_PA4</text>
<text x="149.5" y="95.7">CV_E6_PA5</text>
<text x="231" y="95.7">CV_S6_PB13</text>
<text x="231" y="93.1">CV_S5_PB12</text>
<text x="231" y="90.6">CV_W4_PB11</text>
<text x="149.5" y="98.2">CV_E7_PA6</text>
<text x="149.5" y="100.8">CV_E8_PA7</text>
<text x="231" y="100.8">CV_S8_PB15</text>
<text x="231" y="98.2">CV_S7_PB14</text>
<text x="25.1" y="105.8">CV_S1_PA8</text>
<text x="61.9" y="105.8">CV_E1_PA0</text>
<text x="149" y="105.8">CV_W1_PA9</text>
<text x="149.5" y="103.3">CV_S1_PA8</text>
<text x="25.1" y="108.4">CV_S2_PB0</text>
<text x="25.1" y="110.9">CV_S3_PB1</text>
<text x="25.1" y="113.5">CV_S4_PB9</text>
<text x="61.9" y="108.4">CV_E2_PA1</text>
<text x="61.9" y="110.9">CV_E3_PA2</text>
<text x="61.9" y="113.5">CV_E4_PA3</text>
<text x="146.6" y="110.9">USB_DM_PA11</text>
<text x="147" y="113.5">USB_DP_PA12</text>
<text x="148" y="108.4">CV_W2_PA10</text>
<text x="24" y="116">CV_S5_PB12</text>
<text x="24" y="118.5">CV_S6_PB13</text>
<text x="61.9" y="116">CV_E5_PA4</text>
<text x="61.9" y="118.5">CV_E6_PA5</text>
<text x="148.6" y="118.5">SYS_SWCLK</text>
<text x="148.9" y="116">SYS_SWDIO</text>
<text x="24" y="121.1">CV_S7_PB14</text>
<text x="24" y="123.6">CV_S8_PB15</text>
<text x="61.9" y="121.1">CV_E7_PA6</text>
<text x="61.9" y="123.6">CV_E8_PA7</text>
<text x="143.5" y="121.1">CV_N5_PA15_JTDI</text>
<text x="339.5" y="120.5" transform="rotate(-90 339.5 120.5)">MCU_BOOT0</text>
<text x="370" y="121.8" transform="rotate(-90 370 121.8)">SYS_NRST</text>
<text x="49.4" y="127.7">S 1-8</text>
<text x="86.2" y="127.7">E 1-8</text>
<text x="234.1" y="126.9" transform="rotate(-90 234.1 126.9)">VBAT_BACKUP</text>
<text x="167.5" y="132.8">STM32G431CBT6</text>
<text x="264.4" y="133.8">SYS_NRST</text>
<text x="288.2" y="136.6">10k NRST pull-up (DNP)</text>
<text x="307.2" y="133.8">VDD_CORE</text>
<text x="29.1" y="142.9">K-SW</text>
<text x="48.7" y="140.1">MCU_PB2_TP</text>
<text x="149.7" y="143.9">VDD_CORE</text>
<text x="264.2" y="141.4">SYS_BOOT</text>
<text x="307.2" y="141.4">MCU_BOOT0</text>
<text x="341.5" y="139.1">10k BOOT pull-down</text>
<text x="130.7" y="146.7">0R / FB VDD</text>
<text x="236.1" y="145.5">0R VBAT link (default fitted)</text>
<text x="288.2" y="144.2">1k BOOT series</text>
<text x="29.1" y="153.1">K-NW</text>
<text x="106.5" y="155.4">VDD_CORE</text>
<text x="149.7" y="155.4">VDDA_REF</text>
<text x="130.7" y="158.2">0R / FB VDDA</text>
<text x="161.7" y="161.7">VBAT_BACKUP</text>
<text x="29.1" y="163.2">K-NE</text>
<text x="189.1" y="164.5">BAS116GWJ VBAT isolation (DNP)</text>
<text x="199.3" y="165.8">VBAT IN (PH 2.0mm)</text>
<text x="234.1" y="170.2" transform="rotate(-90 234.1 170.2)">VDD_CORE</text>
<text x="159.9" y="193.5">HSE_OUT</text>
<text x="115.1" y="198.5">HSE_IN</text>
<text x="135.8" y="202.6">8MHz HSE: SX32Y008000BC1T001 (DNP/Optional)</text>
<text x="234.1" y="200.5" transform="rotate(-90 234.1 200.5)">HSE_IN</text>
<text x="267.1" y="200.5" transform="rotate(-90 267.1 200.5)">HSE_OUT</text>
<text x="301.4" y="199.3" transform="rotate(-90 301.4 199.3)">LSE_OUT</text>
<text x="331.9" y="199.3" transform="rotate(-90 331.9 199.3)">LSE_IN</text>
<text x="120.5" y="216.3">LSE_IN</text>
<text x="140.8" y="219.1">32.768kHz LSE: X1A0001410001 (DNP/Optional)</text>
<text x="159.9" y="216.3">LSE_OUT</text>
<text x="237.4" y="219.1">18pF HSE load (DNP, tune)</text>
<text x="270.4" y="219.1">18pF HSE load (DNP, tune)</text>
<text x="304.7" y="217.9">10pF LSE load (DNP, tune)</text>
<text x="335.2" y="217.9">10pF LSE load (DNP, tune)</text>
<text x="116.9" y="236.6">HSE_OUT</text>
<text x="139.6" y="239.4">0R HSE REXT start (DNP, tune)</text>
<text x="158.6" y="236.6">MCU_PF1_OSC_OUT</text>
</g>
<g font-size="1.8">
<text x="256.7" y="22.3">C1-C3: VDD 100nF local. C4: bulk. C5: VBAT 100nF local.</text>
<text x="256.9" y="18.5">R1: +3V3 to VDD_CORE; R2: VDD_CORE to VDDA_REF; both 0R default.</text>
<text x="256.6" y="26.1">C6/C7: VREF+ 100nF + 1uF. C13/C14: VDDA 100nF + 1uF.</text>
<text x="257.7" y="29.9">Place each analog pair at its MCU pin with the shortest return to VSSA/GND.</text>
<text x="190.9" y="32" transform="rotate(-90 190.9 32)">24</text>
<text x="193.5" y="32" transform="rotate(-90 193.5 32)">36</text>
<text x="196" y="32" transform="rotate(-90 196 32)">48</text>
<text x="198.5" y="32" transform="rotate(-90 198.5 32)">21</text>
<text x="172.7" y="41.6">7</text>
<text x="191.7" y="36.9" transform="rotate(-90 191.7 36.9)">VDD</text>
<text x="194.2" y="36.9" transform="rotate(-90 194.2 36.9)">VDD</text>
<text x="196.8" y="36.9" transform="rotate(-90 196.8 36.9)">VDD</text>
<text x="199.3" y="38.2" transform="rotate(-90 199.3 38.2)">VDDA</text>
<text x="174.8" y="42.8">PG10-NRST</text>
<text x="172.7" y="49.2">5</text>
<text x="172.7" y="51.7">6</text>
<text x="174.8" y="50.4">PF0-OSC_IN</text>
<text x="174.8" y="53">PF1-OSC_OUT</text>
<text x="172.7" y="59.3">1</text>
<text x="171.7" y="61.9">20</text>
<text x="174.8" y="60.6">VBAT</text>
<text x="174.8" y="63.1">VREF+</text>
<text x="212.6" y="65.7">PB1</text>
<text x="212.6" y="63.1">PB0</text>
<text x="217.2" y="64.4">17</text>
<text x="217.2" y="61.9">16</text>
<text x="48.2" y="69.5">1</text>
<text x="50.3" y="70.8">1</text>
<text x="85.1" y="69.5">1</text>
<text x="87.2" y="70.8">1</text>
<text x="172.7" y="69.5">2</text>
<text x="174.8" y="70.8">PC13</text>
<text x="212.6" y="70.8">PB3</text>
<text x="212.6" y="68.2">PB2</text>
<text x="217.2" y="69.5">40</text>
<text x="217.2" y="67">18</text>
<text x="48.2" y="72">2</text>
<text x="48.2" y="74.6">3</text>
<text x="48.2" y="77.1">4</text>
<text x="50.3" y="73.3">2</text>
<text x="50.3" y="75.8">3</text>
<text x="85.1" y="72">2</text>
<text x="85.1" y="74.6">3</text>
<text x="85.1" y="77.1">4</text>
<text x="87.2" y="73.3">2</text>
<text x="87.2" y="75.8">3</text>
<text x="172.7" y="72">3</text>
<text x="172.7" y="74.6">4</text>
<text x="174.8" y="73.3">PC14-OSC32_IN</text>
<text x="174.8" y="75.8">PC15-OSC32_OUT</text>
<text x="212.6" y="75.8">PB5</text>
<text x="212.6" y="73.3">PB4</text>
<text x="217.2" y="77.1">43</text>
<text x="217.2" y="74.6">42</text>
<text x="217.2" y="72">41</text>
<text x="48.2" y="79.7">5</text>
<text x="48.2" y="82.2">6</text>
<text x="50.3" y="78.4">4</text>
<text x="50.3" y="80.9">5</text>
<text x="50.3" y="83.5">6</text>
<text x="85.1" y="79.7">5</text>
<text x="85.1" y="82.2">6</text>
<text x="87.2" y="78.4">4</text>
<text x="87.2" y="80.9">5</text>
<text x="87.2" y="83.5">6</text>
<text x="172.7" y="82.2">8</text>
<text x="174.8" y="83.5">PA0</text>
<text x="205.7" y="83.5">PB8-BOOT0</text>
<text x="212.6" y="80.9">PB7</text>
<text x="212.6" y="78.4">PB6</text>
<text x="217.2" y="82.2">45</text>
<text x="217.2" y="79.7">44</text>
<text x="48.2" y="84.7">7</text>
<text x="48.2" y="87.3">8</text>
<text x="50.3" y="86">7</text>
<text x="50.3" y="88.5">8</text>
<text x="85.1" y="84.7">7</text>
<text x="85.1" y="87.3">8</text>
<text x="87.2" y="86">7</text>
<text x="87.2" y="88.5">8</text>
<text x="171.7" y="87.3">10</text>
<text x="171.7" y="89.8">11</text>
<text x="172.7" y="84.7">9</text>
<text x="174.8" y="86">PA1</text>
<text x="174.8" y="88.5">PA2</text>
<text x="211.6" y="88.5">PB10</text>
<text x="212.6" y="86">PB9</text>
<text x="217.2" y="89.8">25</text>
<text x="217.2" y="87.3">22</text>
<text x="217.2" y="84.7">46</text>
<text x="171.7" y="92.4">12</text>
<text x="171.7" y="94.9">13</text>
<text x="174.8" y="91.1">PA3</text>
<text x="174.8" y="93.6">PA4</text>
<text x="211.6" y="93.6">PB12</text>
<text x="211.6" y="91.1">PB11</text>
<text x="217.2" y="94.9">27</text>
<text x="217.2" y="92.4">26</text>
<text x="171.7" y="97.4">14</text>
<text x="171.7" y="100">15</text>
<text x="174.8" y="96.2">PA5</text>
<text x="174.8" y="98.7">PA6</text>
<text x="174.8" y="101.2">PA7</text>
<text x="211.6" y="101.2">PB15</text>
<text x="211.6" y="98.7">PB14</text>
<text x="211.6" y="96.2">PB13</text>
<text x="217.2" y="100">29</text>
<text x="217.2" y="97.4">28</text>
<text x="48.2" y="105.1">1</text>
<text x="48.2" y="107.6">2</text>
<text x="50.3" y="106.3">1</text>
<text x="85.1" y="105.1">1</text>
<text x="85.1" y="107.6">2</text>
<text x="87.2" y="106.3">1</text>
<text x="171.7" y="102.5">30</text>
<text x="171.7" y="105.1">31</text>
<text x="171.7" y="107.6">32</text>
<text x="174.8" y="103.8">PA8</text>
<text x="174.8" y="106.3">PA9</text>
<text x="48.2" y="110.1">3</text>
<text x="48.2" y="112.7">4</text>
<text x="50.3" y="108.9">2</text>
<text x="50.3" y="111.4">3</text>
<text x="50.3" y="113.9">4</text>
<text x="85.1" y="110.1">3</text>
<text x="85.1" y="112.7">4</text>
<text x="87.2" y="108.9">2</text>
<text x="87.2" y="111.4">3</text>
<text x="87.2" y="113.9">4</text>
<text x="171.7" y="110.1">33</text>
<text x="171.7" y="112.7">34</text>
<text x="174.8" y="108.9">PA10</text>
<text x="174.8" y="111.4">PA11</text>
<text x="174.8" y="113.9">PA12</text>
<text x="48.2" y="115.2">5</text>
<text x="48.2" y="117.8">6</text>
<text x="50.3" y="116.5">5</text>
<text x="50.3" y="119">6</text>
<text x="85.1" y="115.2">5</text>
<text x="85.1" y="117.8">6</text>
<text x="87.2" y="116.5">5</text>
<text x="87.2" y="119">6</text>
<text x="171.7" y="115.2">37</text>
<text x="171.7" y="117.8">38</text>
<text x="174.8" y="116.5">PA13</text>
<text x="174.8" y="119">PA14</text>
<text x="48.2" y="120.3">7</text>
<text x="48.2" y="122.8">8</text>
<text x="50.3" y="121.6">7</text>
<text x="50.3" y="124.1">8</text>
<text x="85.1" y="120.3">7</text>
<text x="85.1" y="122.8">8</text>
<text x="87.2" y="121.6">7</text>
<text x="87.2" y="124.1">8</text>
<text x="171.7" y="120.3">39</text>
<text x="174.8" y="121.6">PA15</text>
<text x="191.9" y="130.4" transform="rotate(-90 191.9 130.4)">VSS</text>
<text x="194.5" y="130.4" transform="rotate(-90 194.5 130.4)">VSS</text>
<text x="197" y="130.4" transform="rotate(-90 197 130.4)">VSS</text>
<text x="199.6" y="130.4" transform="rotate(-90 199.6 130.4)">VSSA</text>
<text x="190.9" y="133.1" transform="rotate(-90 190.9 133.1)">23</text>
<text x="193.5" y="133.1" transform="rotate(-90 193.5 133.1)">35</text>
<text x="196" y="133.1" transform="rotate(-90 196 133.1)">47</text>
<text x="198.5" y="133.1" transform="rotate(-90 198.5 133.1)">19</text>
<text x="30.4" y="140.4">1</text>
<text x="269.1" y="148">N1=PG10-NRST. N4 through R4=1k to PB8-BOOT0.</text>
<text x="30.4" y="150.5">1</text>
<text x="269.1" y="151.8">R5=10k BOOT0 pull-down. R3 NRST pull-up is DNP.</text>
<text x="30.4" y="160.7">1</text>
<text x="198.1" y="158.4">1</text>
<text x="198.1" y="160.9">2</text>
<text x="200.2" y="159.7">1</text>
<text x="200.2" y="162.2">2</text>
<text x="22.2" y="183.6">HSE: X1=8MHz, R6=0R start, C9/C10=18pF start; tune on PCB.</text>
<text x="21.4" y="187.4">LSE: X2=32.768kHz, C11/C12=10pF start; tune and verify LSEDRV.</text>
<text x="133.7" y="197.8">1</text>
<text x="133.7" y="192.7">4</text>
<text x="146.9" y="192.7">3</text>
<text x="146.9" y="197.8">2</text>
<text x="29.1" y="206.4">3.3 V input. Internal HSI standard; no regulator / USB / LED.</text>
<text x="25.2" y="212.8">Default clocks: HSI16 + PLL; HSI48 + CRS for USB; HSE/LSE DNP.</text>
<text x="25.3" y="216.6">N2/N3: SWDIO/SWCLK. N5/N6: debug AUX. N7/N8: USB D-/D+.</text>
<text x="25.7" y="220.4">STM32G431 includes USB FS matching and the D+ pull-up.</text>
<text x="25.6" y="224.2">PC13 and PB9 are intentionally NC. USB/FDCAN on N7/N8 is exclusive.</text>
<text x="25.1" y="231.8">No regulator or reverse-polarity, overvoltage, overcurrent or hot-plug protection.</text>
<text x="26.5" y="228">J1-J4: 2.54 mm headers; J5/J6=GND, J7=+3V3.</text>
<text x="26.1" y="235.6">Common contact positions: see CraftVia Core-S Interface v1.</text>
</g>
<g font-size="1.8" fill="#999">
<text x="25.3" y="29.9">TP1</text>
<text x="48.1" y="29.9">TP2</text>
<text x="71" y="29.9">TP3</text>
<text x="93.9" y="29.9">TP4</text>
<text x="116.7" y="29.9">TP5</text>
<text x="23.5" y="31.6" transform="rotate(-90 23.5 31.6)">1</text>
<text x="25.3" y="32.4">VTREF</text>
<text x="46.4" y="31.6" transform="rotate(-90 46.4 31.6)">1</text>
<text x="48.1" y="32.4">GND</text>
<text x="69.2" y="31.6" transform="rotate(-90 69.2 31.6)">1</text>
<text x="71" y="32.4">SWDIO</text>
<text x="92.1" y="31.6" transform="rotate(-90 92.1 31.6)">1</text>
<text x="93.9" y="32.4">SWCLK</text>
<text x="115" y="31.6" transform="rotate(-90 115 31.6)">1</text>
<text x="116.7" y="32.4">NRST</text>
<text x="74.8" y="137.8">TP6</text>
<text x="74.8" y="142.9">PB2</text>
<text x="76.1" y="140.4">1</text>
</g>
<g font-size="1.8" fill="#000080">
<text x="173.9" y="28.6">U1</text>
<text x="43.5" y="42.3">GND</text>
<text x="309.8" y="64.2">C4</text>
<text x="363.1" y="64.2">C7</text>
<text x="397.4" y="64.2">C14</text>
<text x="49.4" y="66.7">J1</text>
<text x="86.2" y="66.7">J4</text>
<text x="256.9" y="76.6">GND</text>
<text x="272.1" y="76.6">GND</text>
<text x="287.4" y="76.6">GND</text>
<text x="303.9" y="76.6">GND</text>
<text x="320.4" y="76.6">GND</text>
<text x="338.2" y="76.6">GND</text>
<text x="357.2" y="76.6">GND</text>
<text x="373.7" y="76.6">GND</text>
<text x="391.5" y="76.6">GND</text>
<text x="49.4" y="102.3">J3</text>
<text x="86.2" y="102.3">J2</text>
<text x="29.1" y="137.8">J7</text>
<text x="23.3" y="141.8" transform="rotate(-90 23.3 141.8)">+3V3</text>
<text x="130.7" y="141.7">R1</text>
<text x="189.6" y="140.1">GND GND</text>
<text x="192.1" y="140.1">GND GND</text>
<text x="236.1" y="142.9">SJ1</text>
<text x="288.2" y="139.1">R4</text>
<text x="29.1" y="148">J5</text>
<text x="124.9" y="145.6" transform="rotate(-90 124.9 145.6)">+3V3</text>
<text x="336.9" y="149">GND</text>
<text x="20.7" y="151.8" transform="rotate(-90 20.7 151.8)">GND</text>
<text x="130.7" y="153.1">R2</text>
<text x="199.3" y="155.6">J8</text>
<text x="367.4" y="150.3">GND</text>
<text x="20.7" y="161.9" transform="rotate(-90 20.7 161.9)">GND</text>
<text x="29.1" y="158.2">J6</text>
<text x="187" y="159.2">GND</text>
<text x="189.1" y="158.2">D1</text>
<text x="135.8" y="189.9">X1</text>
<text x="127.4" y="195" transform="rotate(-90 127.4 195)">GND</text>
<text x="155.4" y="200" transform="rotate(-90 155.4 200)">GND</text>
<text x="140.8" y="212.8">X2</text>
<text x="304.7" y="215.3">C12</text>
<text x="335.2" y="215.3">C11</text>
<text x="237.4" y="216.6">C9</text>
<text x="270.4" y="216.6">C10</text>
<text x="231.5" y="226.5">GND</text>
<text x="264.5" y="226.5">GND</text>
<text x="298.8" y="225.2">GND</text>
<text x="329.3" y="225.2">GND</text>
<text x="139.6" y="234.4">R6</text>
</g>
<g font-size="1.6" fill="#000080">
<text x="262.8" y="64.2">C1</text>
<text x="278" y="64.2">C2</text>
<text x="293.2" y="64.2">C3</text>
<text x="326.3" y="64.2">C5</text>
<text x="344" y="64.2">C6</text>
<text x="379.6" y="64.2">C13</text>
<text x="288.2" y="131.5">R3</text>
<text x="341.5" y="136.6">R5</text>
<text x="373.3" y="137.8">C8</text>
</g>
<g font-size="1.6" fill="#00f">
<text x="262.8" y="66.7">100nF VDD</text>
<text x="278" y="66.7">100nF VDD</text>
<text x="293.2" y="66.7">100nF VDD</text>
<text x="326.3" y="66.7">100nF VBAT</text>
<text x="344" y="66.7">100nF VREF+</text>
<text x="379.6" y="66.7">100nF VDDA</text>
<text x="373.3" y="140.4">100nF NRST</text>
</g>
</svg>
